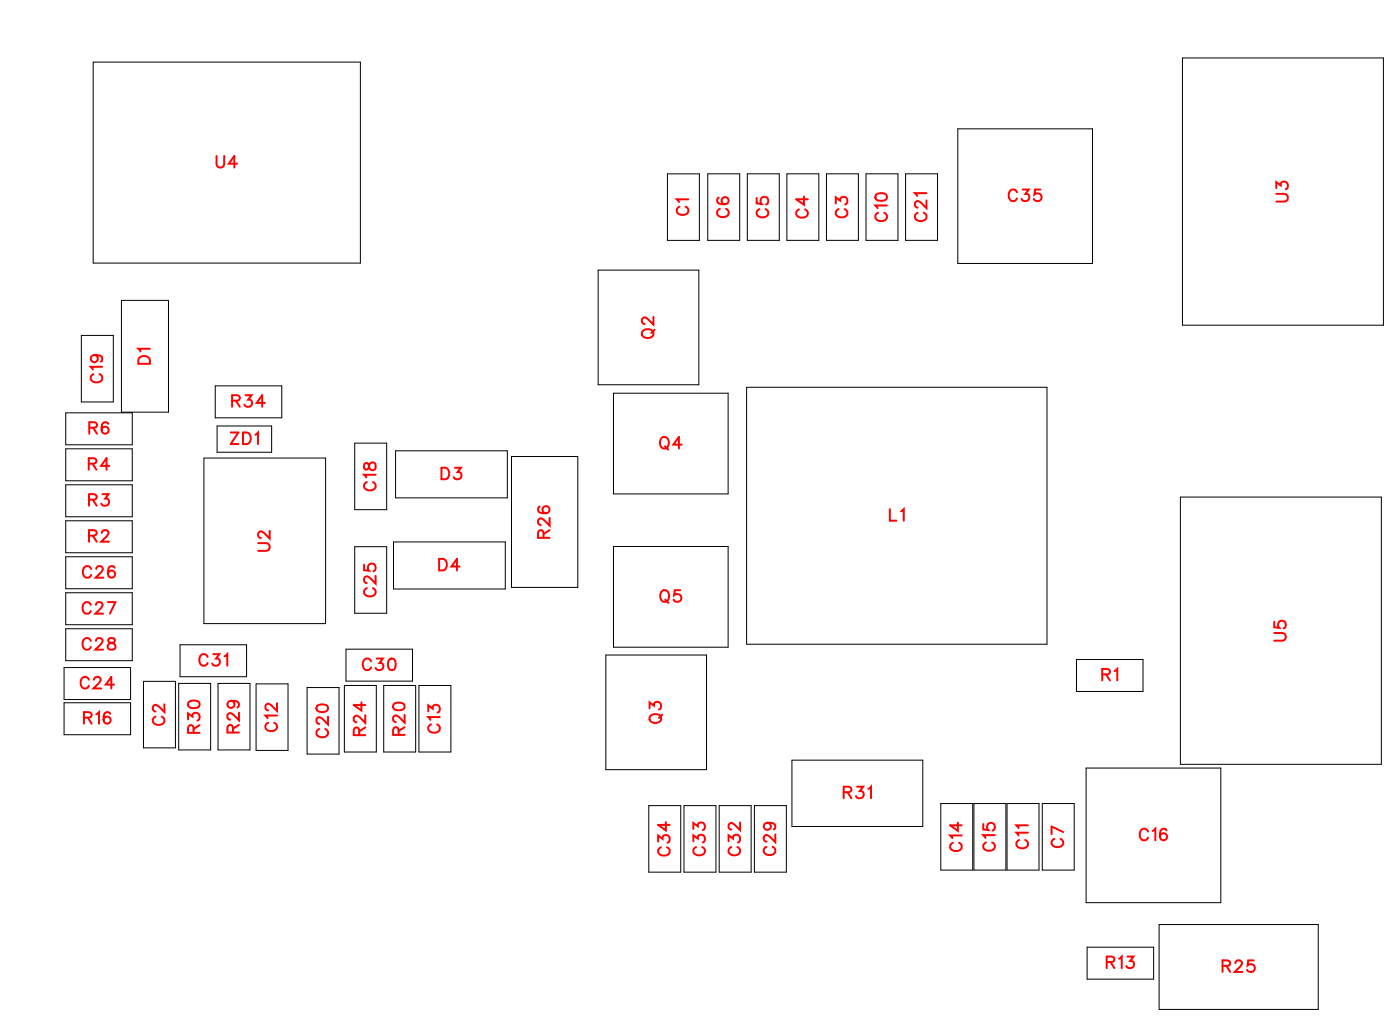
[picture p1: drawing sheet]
<svg xmlns="http://www.w3.org/2000/svg" width="86mm" height="63mm" viewBox="0 0 86 63" stroke-linecap="round" stroke-linejoin="round" font-family="sans-serif">
<g fill="none" stroke="#000" stroke-width=".06">
<path d="M5.7 3.8h16.4v12.3h-16.4zM7.4 18.4h2.9v6.9h-2.9zM36.7 16.6h6.2v7h-6.2zM40.9 10.7h2v4h-2zM43.4 10.7h2v4h-2zM45.8 10.7h2v4h-2zM48.3 10.7h1.9v4h-1.9zM50.7 10.7h1.9v4h-1.9zM53.1 10.7h2v4h-2zM55.5 10.7h2v4h-2zM58.7 7.9h8.3v8.3h-8.3zM72.5 3.6h12.3v16.3h-12.3z"/>
<path d="M4 25.3h4.1v2h-4.1zM4 27.5h4.1v2h-4.1zM4 29.7h4.1v2h-4.1zM4 31.9h4.1v2h-4.1zM4 34.1h4.1v2h-4.1zM4 36.3h4.1v2h-4.1zM4 38.5h4.1v2h-4.1zM5 20.6h1.9v4h-1.9zM11 39.5h4.1v2h-4.1zM12.5 28.1h7.5v10.1h-7.5zM13.2 23.7h4.1v1.9h-4.1zM13.3 26.1h3.4v1.6h-3.4z"/>
<path d="M21.2 39.8h4.1v2h-4.1zM21.8 27.2h1.9v4h-1.9zM21.8 33.5h1.9v4.1h-1.9zM24.1 33.2h6.9v2.9h-6.9zM24.3 27.6h6.8v2.9h-6.8zM31.4 28h4v8h-4zM37.6 33.5h7.1v6.2h-7.1zM37.6 24.1h7.1v6.2h-7.1zM45.8 23.7h18.4v15.8h-18.4zM72.4 30.5h12.3v16.4h-12.3zM3.9 40.9h4.1v2h-4.1zM3.9 43.1h4.1v1.9h-4.1z"/>
<path d="M8.8 41.8h2v4.1h-2zM11 41.9h1.9v4.1h-1.9zM13.4 41.9h1.9v4.1h-1.9zM15.7 41.9h2v4.1h-2zM18.8 42.2h2v4h-2zM21.1 42h2v4.1h-2zM23.5 42h2v4.1h-2zM25.7 42h1.9v4.1h-1.9zM37.2 40.2h6.1v7h-6.1zM39.8 49.4h1.9v4.1h-1.9zM41.9 49.4h2v4.1h-2zM44.1 49.4h2v4.1h-2z"/>
<path d="M46.3 49.4h1.9v4.1h-1.9zM48.6 46.6h8v4.1h-8zM57.7 49.3h2v4h-2zM59.7 49.3h2v4h-2zM61.8 49.3h1.9v4h-1.9zM63.9 49.3h2v4h-2zM66 40.4h4.1v2h-4.1zM66.6 47.1h8.3v8.2h-8.3zM66.7 58.1h4v1.9h-4zM71.1 56.7h9.7v5.2h-9.7z"/>
</g>
<g fill="none" stroke="#f00" stroke-width=".12">
<path d="M13.3 9.6v.5l.2 .2 .2-.1 .1-.6M14.5 10h-.5l.4-.4v.7M40.1 19.4v.5l-.4-.3-.2-.1-.1 .1v.1l.1 .2M41.7 12.7a.26 .26 0 0 0-.2 .3 .26 .26 0 0 0 .3 .2h.1a.26 .26 0 0 0 .3-.2 .26 .26 0 0 0-.2-.3M42.2 12.2h-.7l.1 .2M44.1 12.1l-.1 .1a.35 .35 0 0 0 .3 .4 .35 .35 0 0 0 .4-.3 .22 .22 0 0 0-.2-.2 .22 .22 0 0 0-.3 .2 .22 .22 0 0 0 .2 .2M44.1 12.8a.26 .26 0 0 0-.1 .3 .26 .26 0 0 0 .2 .2h.2a.26 .26 0 0 0 .3-.2 .26 .26 0 0 0-.2-.3M46.4 12.1v.4h.3a.25 .25 0 0 1 0-.4 .25 .25 0 0 1 .4 .1 .25 .25 0 0 1-.1 .3M46.6 12.8a.26 .26 0 0 0-.2 .3 .26 .26 0 0 0 .3 .2h.1a.26 .26 0 0 0 .3-.2 .26 .26 0 0 0-.2-.3M49 12.8a.26 .26 0 0 0-.2 .3 .26 .26 0 0 0 .3 .2h.2a.26 .26 0 0 0 .2-.2 .26 .26 0 0 0-.1-.3M49.3 12.1v.5l-.5-.4h.7M51.3 12.5v-.4l.2 .2a.24 .24 0 0 1 .4-.2 .24 .24 0 0 1-.1 .4"/>
<path d="M51.4 12.8a.26 .26 0 0 0-.1 .3 .26 .26 0 0 0 .2 .2h.2a.26 .26 0 0 0 .3-.2 .26 .26 0 0 0-.2-.3M53.7 11.9l.3-.1a.3 .3 0 0 1 .4 .3 .38 .38 0 0 1-.4 .2 .38 .38 0 0 1-.3-.3zM53.9 13a.26 .26 0 0 0-.2 .3 .26 .26 0 0 0 .3 .3h.1a.26 .26 0 0 0 .3-.3 .26 .26 0 0 0-.2-.3M54.4 12.6h-.7l.1 .2M56.3 13a.26 .26 0 0 0-.2 .3 .26 .26 0 0 0 .3 .3h.1a.26 .26 0 0 0 .3-.3 .26 .26 0 0 0-.1-.3M56.8 12.3v.5l-.3-.4-.3-.1-.1 .2v.1l.2 .1M56.8 11.8h-.7l.1 .2M62.4 11.8a.26 .26 0 0 0-.3-.2 .26 .26 0 0 0-.2 .3v.2a.26 .26 0 0 0 .2 .2 .26 .26 0 0 0 .3-.1M62.7 11.6h.4l-.2 .3a.24 .24 0 0 1 .2 .4 .25 .25 0 0 1-.5-.1M63.8 11.6h-.3l-.1 .3a.25 .25 0 0 1 .4 0 .25 .25 0 0 1 0 .4 .25 .25 0 0 1-.4-.1M78.3 11.9h.5l.2 .2-.1 .2-.6 .1M78.3 11.5v-.3l.2 .2a.24 .24 0 0 1 .4-.2 .24 .24 0 0 1-.1 .4"/>
<path d="M5.4 28.4h.4l.1-.2-.2-.1h-.3v.7M5.5 32.8h.4v-.2l-.1-.1h-.3v.7M5.5 30.6h.4v-.2l-.1-.1h-.3v.7M5.5 26.2h.4v-.2l-.1-.1h-.3v.7M5.6 37.1a.26 .26 0 0 0-.3-.2 .26 .26 0 0 0-.2 .3v.2a.26 .26 0 0 0 .2 .2 .26 .26 0 0 0 .3-.1M5.6 39.3a.26 .26 0 0 0-.3-.2 .26 .26 0 0 0-.2 .3v.2a.26 .26 0 0 0 .2 .2 .26 .26 0 0 0 .3-.1M5.6 34.9a.26 .26 0 0 0-.3-.2 .26 .26 0 0 0-.2 .3v.2a.26 .26 0 0 0 .2 .2 .26 .26 0 0 0 .3-.1M5.7 28.4l.2 .4M5.7 32.8l.2 .4M5.7 30.6l.2 .4M5.7 26.2l.2 .4M5.7 22.9a.26 .26 0 0 0-.1 .3 .26 .26 0 0 0 .2 .2h.2a.26 .26 0 0 0 .3-.2 .26 .26 0 0 0-.2-.3"/>
<path d="M5.8 21.8a.22 .22 0 0 1 .2 .3 .22 .22 0 0 1-.4 .1 .22 .22 0 0 1 .1-.4h.1a.34 .34 0 0 1 .5 .2l-.1 .2M5.9 37.1l.1-.2h.2l.1 .2-.1 .2-.3 .3h.4M5.9 39.3l.1-.2h.2l.1 .2-.1 .2-.3 .3h.4M5.9 34.9l.1-.2h.2l.1 .1-.1 .3-.3 .3h.4M6.2 32.7l.2-.2h.1l.2 .1-.1 .3-.4 .3h.5M6.3 22.5h-.7l.1 .2M6.3 30.3h.4l-.3 .3a.24 .24 0 0 1 .2 .4 .24 .24 0 0 1-.4-.1M6.6 36.9h.5l-.4 .7M6.6 26v-.1a.35 .35 0 0 0-.4 .3 .35 .35 0 0 0 .2 .4 .22 .22 0 0 0 .3-.2 .22 .22 0 0 0-.2-.2 .22 .22 0 0 0-.3 .2M6.7 39.2v.2l.3 .1 .1 .1a.24 .24 0 0 1-.3 .2 .24 .24 0 0 1-.2-.2l.4-.3v-.1zM6.7 28.6h-.5l.3-.5v.7M7 34.8v-.1a.35 .35 0 0 0-.4 .3 .35 .35 0 0 0 .2 .4 .22 .22 0 0 0 .3-.2 .22 .22 0 0 0-.2-.2 .22 .22 0 0 0-.3 .2"/>
<path d="M8.6 21.9l.2-.1 .3 .1 .1 .4h-.7zM9.2 21.4h-.7l.1 .2M14.1 26.5h.5l-.5 .7h.5M14.2 24.6l.4-.1 .1-.1-.2-.2h-.3v.7M14.5 24.6l.2 .3M14.9 26.5h.2a.38 .38 0 0 1 .3 .4 .38 .38 0 0 1-.3 .3h-.2zM15.1 24.2h.3l-.2 .3a.24 .24 0 0 1 .2 .4 .24 .24 0 0 1-.4-.1M15.7 26.7l.1-.2v.7M15.8 33.3h.5l.2 .2-.1 .2-.6 .1M16.2 24.7h-.5l.4-.5v.7M16.5 32.5v.5l-.3-.3-.2-.1-.2 .1v.2l.2 .1M22.3 34.6v.4h.3a.25 .25 0 0 1 0-.4 .25 .25 0 0 1 .4 .1 .25 .25 0 0 1-.1 .3"/>
<path d="M22.4 28.4v.4h.1l.3-.4a.24 .24 0 0 1 .2 .2 .24 .24 0 0 1-.2 .2l-.1-.1-.1-.3zM22.5 29.6a.26 .26 0 0 0-.2 .3 .26 .26 0 0 0 .3 .2h.2a.26 .26 0 0 0 .2-.2 .26 .26 0 0 0-.1-.3M22.5 36.1a.26 .26 0 0 0-.2 .3 .26 .26 0 0 0 .3 .2h.2a.26 .26 0 0 0 .2-.2 .26 .26 0 0 0-.1-.3M23 29.1h-.7l.2 .2M23 35.3v.5l-.3-.4-.2-.1-.2 .2v.1l.2 .1M26.9 34.3h.3a.38 .38 0 0 1 .2 .3 .38 .38 0 0 1-.2 .4h-.3zM27.1 28.7h.2a.38 .38 0 0 1 .3 .3 .38 .38 0 0 1-.3 .4h-.2zM27.9 28.7h.4l-.2 .2a.24 .24 0 0 1 .1 .4 .24 .24 0 0 1-.4 0M28.2 34.7h-.5l.3-.4v.7M33.1 31.1h-.1a.35 .35 0 0 0 .3 .4 .35 .35 0 0 0 .4-.2 .22 .22 0 0 0-.2-.3 .22 .22 0 0 0-.2 .2 .22 .22 0 0 0 .2 .3M33.3 33v-.4l-.2-.1-.1 .2v.3h.7M33.7 31.8v.4l-.3-.3-.3-.1-.1 .1v.2l.2 .1"/>
<path d="M33.7 32.5l-.4 .2M39.5 20.2a.35 .35 0 0 1 .4 0 .35 .35 0 0 1 .1 .4 .33 .33 0 0 1-.4 .1 .33 .33 0 0 1-.1-.5zM40.1 20.2l-.2 .2M40.5 26.9l.1-.1a.33 .33 0 0 1 .4 .3 .33 .33 0 0 1-.4 .4l-.1-.3zM40.6 36.3v-.1a.33 .33 0 0 1 .4 .3 .33 .33 0 0 1-.4 .4l-.1-.3zM40.8 27.4l.2 .2M40.8 36.8l.2 .2M41.7 36.2h-.3l-.1 .3a.25 .25 0 0 1 .4 0 .25 .25 0 0 1 0 .4 .25 .25 0 0 1-.4-.1M41.8 27.3h-.5l.3-.5v.7M54.6 31.2v.7h.4M55.3 31.4l.1-.2v.7M78.1 38.8h.6l.2 .2-.1 .3h-.7"/>
<path d="M78.1 38.1v.4h.3a.25 .25 0 0 1 0-.4 .25 .25 0 0 1 .4 .1 .25 .25 0 0 1-.1 .3M5.1 44h.5v-.2l-.1-.1h-.4v.7M5.4 44l.2 .4M5.5 41.7a.26 .26 0 0 0-.3-.2 .26 .26 0 0 0-.3 .3v.1a.26 .26 0 0 0 .3 .3 .26 .26 0 0 0 .3-.2M5.8 41.7l.1-.2h.1l.2 .1-.1 .3-.4 .3h.5M5.9 43.8l.2-.1v.7M6.8 43.8l-.1-.1a.35 .35 0 0 0-.4 .3 .35 .35 0 0 0 .3 .4 .22 .22 0 0 0 .2-.2 .22 .22 0 0 0-.2-.3 .22 .22 0 0 0-.2 .2M7 42h-.5l.3-.5v.7M9.5 43.9a.26 .26 0 0 0-.1 .3 .26 .26 0 0 0 .2 .2h.2a.26 .26 0 0 0 .3-.2 .26 .26 0 0 0-.2-.3M10.1 43.2v.5l-.4-.4-.2-.1-.1 .2v.1l.1 .1M11.5 44.1v-.4l.3 .2a.24 .24 0 0 1 .4-.1 .24 .24 0 0 1-.1 .4M11.6 43.1l.2-.1a.3 .3 0 0 1 .4 .2 .38 .38 0 0 1-.3 .2 .38 .38 0 0 1-.4-.2z"/>
<path d="M11.9 44.9l-.1-.4h-.1l-.2 .1v.3h.7M12.2 44.5l-.3 .2M12.7 40.3a.26 .26 0 0 0-.3-.2 .26 .26 0 0 0-.2 .3v.1a.26 .26 0 0 0 .2 .3 .26 .26 0 0 0 .3-.2M13.1 40.1h.4l-.2 .3a.24 .24 0 0 1 .1 .4 .24 .24 0 0 1-.4-.1M13.8 40.2l.1-.1v.7M14.2 43a.22 .22 0 0 1 .2 .3 .22 .22 0 0 1-.4 .1 .22 .22 0 0 1 0-.4h.2a.34 .34 0 0 1 .5 .2l-.1 .2M14.3 44.9v-.4l-.2-.1-.2 .2v.3h.8M14.7 43.7v.5l-.4-.4-.2-.1-.2 .2v.1l.2 .1M14.7 44.4l-.4 .3M16.4 44.3a.26 .26 0 0 0-.1 .3 .26 .26 0 0 0 .2 .2h.2a.26 .26 0 0 0 .3-.2 .26 .26 0 0 0-.2-.3M17 43.9h-.7l.1 .1M17 43.1v.5l-.4-.3-.2-.2-.1 .2v.1l.1 .2"/>
<path d="M19.4 43.3l.3-.1a.3 .3 0 0 1 .4 .3 .38 .38 0 0 1-.4 .2 .38 .38 0 0 1-.3-.3zM19.6 44.7a.26 .26 0 0 0-.2 .3 .26 .26 0 0 0 .3 .2h.1a.26 .26 0 0 0 .3-.2 .26 .26 0 0 0-.2-.3M20.1 43.9v.5l-.3-.3-.3-.1-.1 .1v.1l.2 .2M22 45.1v-.4l-.2-.1-.1 .2v.3h.7M22.2 43.1v.5l-.5-.4h.7M22.4 43.8v.5l-.3-.3-.3-.1-.1 .1v.2l.2 .1M22.4 44.6l-.4 .2M22.8 40.5a.26 .26 0 0 0-.3-.1 .26 .26 0 0 0-.2 .2v.2a.26 .26 0 0 0 .2 .3 .26 .26 0 0 0 .3-.2M23.1 40.4h.4l-.2 .2a.24 .24 0 0 1 .2 .4 .25 .25 0 0 1-.5 0M23.9 40.4h.1a.37 .37 0 0 1 .3 .3 .37 .37 0 0 1-.3 .4 .45 .45 0 0 1-.1-.7zM24.1 43.2l.3-.1a.3 .3 0 0 1 .4 .2 .38 .38 0 0 1-.4 .3 .38 .38 0 0 1-.3-.3zM24.4 45.1v-.4l-.2-.1-.1 .2v.3h.7"/>
<path d="M24.8 43.8v.5l-.3-.3-.3-.1-.1 .1v.1l.2 .2M24.8 44.6l-.4 .2M26.3 43.6v-.4l.2 .2a.24 .24 0 0 1 .4-.1 .24 .24 0 0 1-.1 .4M26.4 44.4a.26 .26 0 0 0-.1 .3 .26 .26 0 0 0 .2 .2h.2a.26 .26 0 0 0 .3-.2 .26 .26 0 0 0-.2-.3M27 44h-.7l.1 .1M39.8 43.4v-.3l.3 .2a.24 .24 0 0 1 .4-.2 .24 .24 0 0 1-.1 .4M39.9 43.9a.35 .35 0 0 1 .5-.1 .35 .35 0 0 1 .1 .4 .33 .33 0 0 1-.5 .1 .33 .33 0 0 1-.1-.4zM40.4 51.6v-.4l.2 .2a.24 .24 0 0 1 .4-.1 .24 .24 0 0 1-.1 .4M40.5 52a.26 .26 0 0 0-.1 .2 .26 .26 0 0 0 .2 .3h.2a.26 .26 0 0 0 .3-.3 .26 .26 0 0 0-.2-.2M40.6 43.8l-.2 .2M40.8 50.4v.5l-.4-.3h.7M42.5 51.6v-.4l.3 .2a.24 .24 0 0 1 .4-.2 .25 .25 0 0 1-.1 .5"/>
<path d="M42.5 50.8v-.3l.3 .2a.24 .24 0 0 1 .4-.2 .24 .24 0 0 1-.1 .4M42.7 51.9a.26 .26 0 0 0-.2 .3 .26 .26 0 0 0 .3 .2h.2a.26 .26 0 0 0 .2-.2 .26 .26 0 0 0-.1-.3M44.7 51.6v-.4l.3 .2a.24 .24 0 0 1 .3-.2 .25 .25 0 0 1 0 .5M44.8 51.9a.26 .26 0 0 0-.1 .3 .26 .26 0 0 0 .3 .2h.1a.26 .26 0 0 0 .3-.2 .26 .26 0 0 0-.2-.3M45.4 50.4v.5l-.3-.3-.3-.1-.1 .1v.1l.1 .2M47 51.9a.26 .26 0 0 0-.2 .3 .26 .26 0 0 0 .3 .2h.2a.26 .26 0 0 0 .2-.2 .26 .26 0 0 0-.1-.3M47.1 50.4a.22 .22 0 0 1 .2 .3 .22 .22 0 0 1-.4 .1 .22 .22 0 0 1 0-.3l.2-.1a.34 .34 0 0 1 .4 .3l-.1 .2M47.5 51.2v.4l-.3-.3-.2-.1-.2 .1v.2l.2 .1M51.7 48.6l.4-.1 .1-.1-.2-.2h-.3v.7M52 48.6l.2 .3M52.6 48.2h.3l-.2 .3a.24 .24 0 0 1 .2 .4 .24 .24 0 0 1-.4-.1M53.2 48.4l.2-.2v.7"/>
<path d="M58.4 51.7a.26 .26 0 0 0-.1 .3 .26 .26 0 0 0 .2 .2h.2a.26 .26 0 0 0 .3-.2 .26 .26 0 0 0-.2-.3M58.7 50.4v.5l-.4-.3h.7M59 51.2h-.7l.1 .2M60.3 50.5v.4h.3a.25 .25 0 0 1 0-.4 .25 .25 0 0 1 .4 .1 .25 .25 0 0 1-.1 .3M60.5 51.7a.26 .26 0 0 0-.2 .3 .26 .26 0 0 0 .3 .2h.1a.26 .26 0 0 0 .3-.2 .26 .26 0 0 0-.2-.3M61 51.2h-.7l.1 .2M62.5 51.5a.26 .26 0 0 0-.2 .3 .26 .26 0 0 0 .3 .2h.2a.26 .26 0 0 0 .2-.2 .26 .26 0 0 0-.1-.3M63 51.1h-.7l.2 .1M63 50.6h-.7l.2 .2M64.7 51.4a.26 .26 0 0 0-.2 .3 .26 .26 0 0 0 .3 .2h.1a.26 .26 0 0 0 .3-.2 .26 .26 0 0 0-.2-.3M65.2 51l-.7-.3v.4M67.6 41.3h.4l.1-.2-.2-.1h-.3v.7"/>
<path d="M67.8 41.3l.3 .4M67.9 59h.4v-.2l-.1-.2h-.3v.8M68.1 59l.2 .4M68.3 41.1l.2-.1v.7M68.6 58.8l.2-.2v.8M69.1 58.6h.4l-.2 .3a.24 .24 0 0 1 .2 .4 .24 .24 0 0 1-.4-.1M70.4 51a.26 .26 0 0 0-.3-.2 .26 .26 0 0 0-.2 .3v.2a.26 .26 0 0 0 .2 .2 .26 .26 0 0 0 .3-.1M70.7 50.9l.2-.1v.7M71.5 50.9v-.1a.35 .35 0 0 0-.4 .3 .35 .35 0 0 0 .2 .4 .22 .22 0 0 0 .3-.2 .22 .22 0 0 0-.2-.2 .22 .22 0 0 0-.3 .2M75 59.2h.4v-.2l-.1-.1h-.3v.7M75.2 59.2l.2 .4M75.8 59.1l.1-.2h.1l.2 .1-.1 .3-.4 .3h.5"/>
<path d="M76.9 58.9h-.4v.3a.25 .25 0 0 1 .4 0 .25 .25 0 0 1-.1 .4 .25 .25 0 0 1-.3-.1"/>
</g>
<g font-size="1.2" fill="#fff">
<text x="13.2" y="10.6">U4</text>
<text x="42.5" y="13.2" transform="rotate(-90 42.5 13.2)">C1</text>
<text x="45" y="13.4" transform="rotate(-90 45 13.4)">C6</text>
<text x="47.4" y="13.4" transform="rotate(-90 47.4 13.4)">C5</text>
<text x="49.8" y="13.4" transform="rotate(-90 49.8 13.4)">C4</text>
<text x="52.3" y="13.4" transform="rotate(-90 52.3 13.4)">C3</text>
<text x="54.7" y="13.6" transform="rotate(-90 54.7 13.6)">C10</text>
<text x="57.1" y="13.6" transform="rotate(-90 57.1 13.6)">C21</text>
<text x="61.8" y="12.6">C35</text>
<text x="79.3" y="12.4" transform="rotate(-90 79.3 12.4)">U3</text>
<text x="6.6" y="23.5" transform="rotate(-90 6.6 23.5)">C19</text>
<text x="9.5" y="22.4" transform="rotate(-90 9.5 22.4)">D1</text>
<text x="40.4" y="20.8" transform="rotate(-90 40.4 20.8)">Q2</text>
<text x="5.4" y="29.1">R4</text>
<text x="5.4" y="26.9">R6</text>
<text x="14.1" y="27.5">ZD1</text>
<text x="14.2" y="25.2">R34</text>
<text x="27" y="29.7">D3</text>
<text x="40.4" y="27.8">Q4</text>
<text x="5" y="35.7">C26</text>
<text x="5.4" y="33.5">R2</text>
<text x="5.4" y="31.3">R3</text>
<text x="16.8" y="33.8" transform="rotate(-90 16.8 33.8)">U2</text>
<text x="23.3" y="30.1" transform="rotate(-90 23.3 30.1)">C18</text>
<text x="26.9" y="35.3">D4</text>
<text x="34" y="33" transform="rotate(-90 34 33)">R26</text>
<text x="54.5" y="32.2">L1</text>
<text x="5" y="37.9">C27</text>
<text x="5" y="40.1">C28</text>
<text x="12.2" y="41.1">C31</text>
<text x="22.2" y="41.4">C30</text>
<text x="23.3" y="36.6" transform="rotate(-90 23.3 36.6)">C25</text>
<text x="40.4" y="37.2">Q5</text>
<text x="79.1" y="39.3" transform="rotate(-90 79.1 39.3)">U5</text>
<text x="4.9" y="42.5">C24</text>
<text x="5.1" y="44.7">R16</text>
<text x="10.4" y="44.5" transform="rotate(-90 10.4 44.5)">C2</text>
<text x="12.5" y="45" transform="rotate(-90 12.5 45)">R30</text>
<text x="15" y="45" transform="rotate(-90 15 45)">R29</text>
<text x="17.3" y="44.9" transform="rotate(-90 17.3 44.9)">C12</text>
<text x="20.4" y="45.3" transform="rotate(-90 20.4 45.3)">C20</text>
<text x="22.7" y="45.1" transform="rotate(-90 22.7 45.1)">R24</text>
<text x="25.1" y="45.1" transform="rotate(-90 25.1 45.1)">R20</text>
<text x="27.3" y="45" transform="rotate(-90 27.3 45)">C13</text>
<text x="40.8" y="44.4" transform="rotate(-90 40.8 44.4)">Q3</text>
<text x="67.5" y="42">R1</text>
<text x="41.4" y="52.5" transform="rotate(-90 41.4 52.5)">C34</text>
<text x="43.5" y="52.5" transform="rotate(-90 43.5 52.5)">C33</text>
<text x="45.7" y="52.5" transform="rotate(-90 45.7 52.5)">C32</text>
<text x="47.8" y="52.5" transform="rotate(-90 47.8 52.5)">C29</text>
<text x="51.7" y="49.2">R31</text>
<text x="59.3" y="52.2" transform="rotate(-90 59.3 52.2)">C14</text>
<text x="61.3" y="52.2" transform="rotate(-90 61.3 52.2)">C15</text>
<text x="63.3" y="52.1" transform="rotate(-90 63.3 52.1)">C11</text>
<text x="65.5" y="52" transform="rotate(-90 65.5 52)">C7</text>
<text x="69.8" y="51.8">C16</text>
<text x="67.8" y="59.7">R13</text>
<text x="74.9" y="59.9">R25</text>
</g>
</svg>
